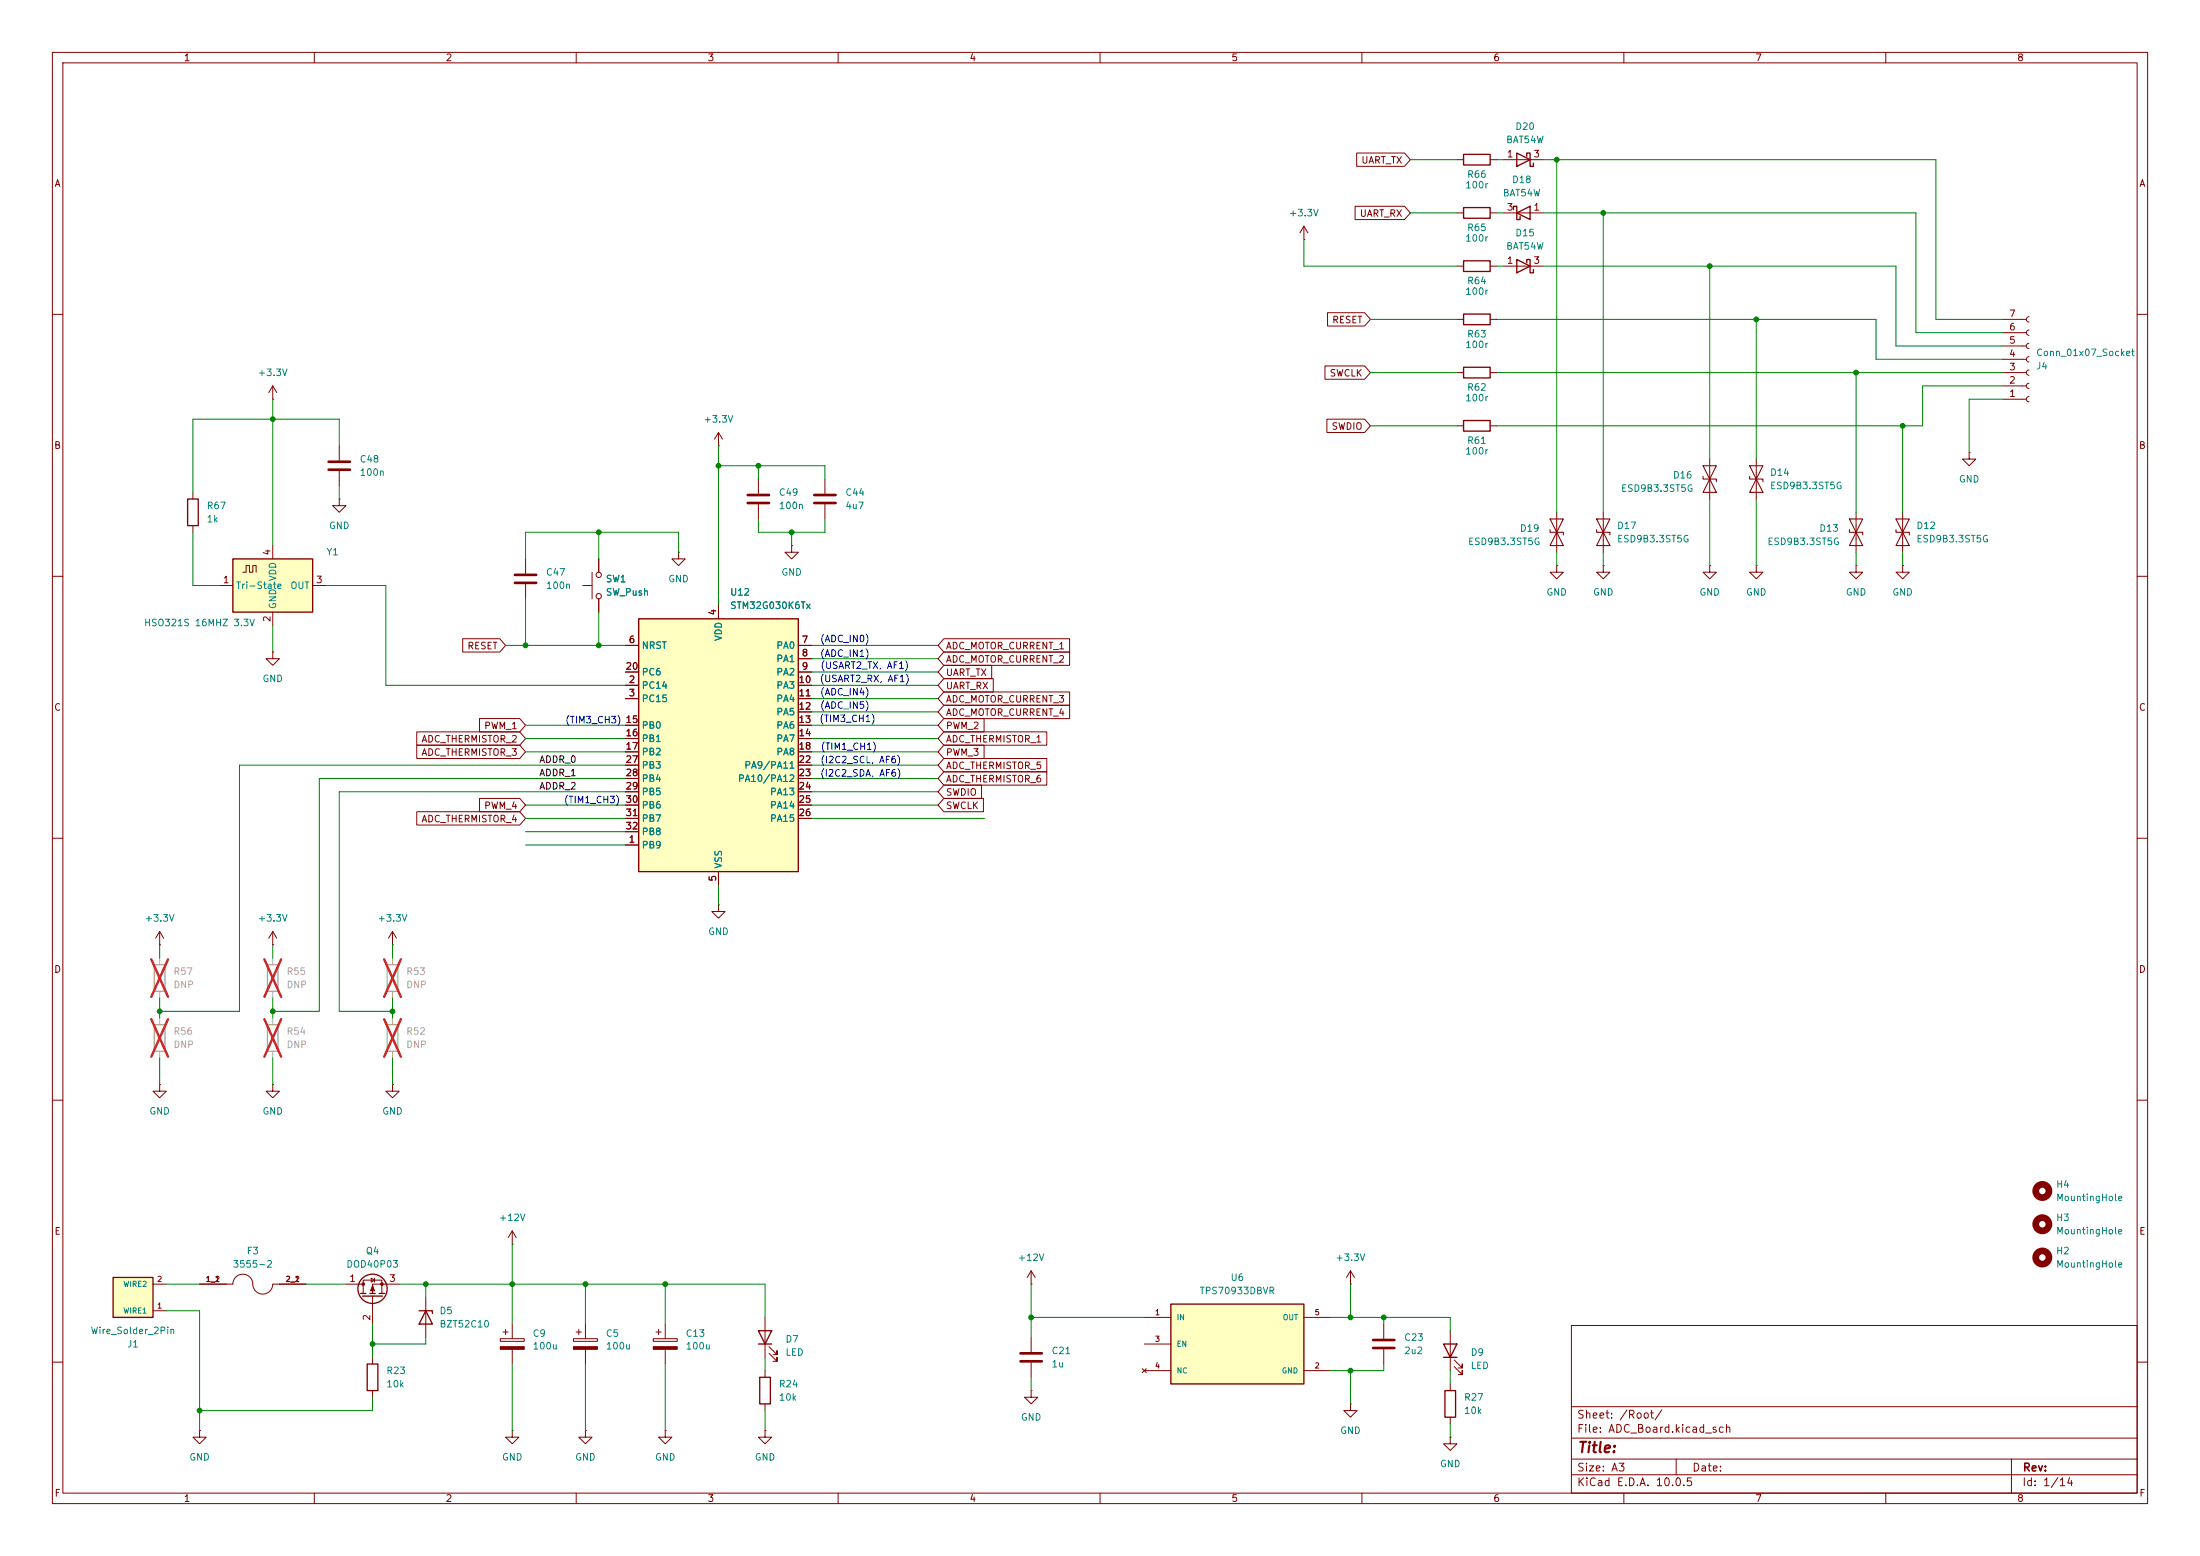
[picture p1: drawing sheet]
<svg xmlns="http://www.w3.org/2000/svg" width="420mm" height="297mm" viewBox="0 0 420 297" stroke-linecap="round" stroke-linejoin="round" font-family="sans-serif">
<g fill="none" stroke="#840000" stroke-width=".19">
<path d="M10 10h400v277h-400zM12 12h396v273h-396zM60 10v2M110 10v2M160 10v2M210 10v2M260 10v2M310 10v2M360 10v2M287 30.5h7.6M278.1 40.6h1.3M284.5 40.6h1.2"/>
<path d="M287 40.6h7.6M10 60h2M408 60h2M10 110h2M408 110h2M10 160h2M408 160h2M10 210h2M408 210h2M196.8 245.1h.1M196.8 242.6l-.7 1.2M196.8 242.6l.8 1.2"/>
<path d="M196.8 242.6v2.5M257.8 245.1h.1M257.8 242.6l-.8 1.2M257.8 242.6l.8 1.2M257.8 242.6v2.5M264.2 252.7v2.8M264.2 257.6v2.7M276.9 254v7.6M277.6 259.6l1.5 1.5v-.8v.8h-.7M300 253h108v32h-108zM10 260h2M196.8 265.4v1.3h-1.2l1.2 1.3 1.3-1.3h-1.3"/>
<path d="M196.8 265.4h.1M277.6 260.9l1.5 1.5v-.8v.8h-.7M300 278.5h108M300 274.5h108M300 268.5h108M320 278.5v3M384 278.5v6.5M408 260h2M60 285v2M110 285v2M160 285v2M210 285v2"/>
<path d="M260 285v2M300 281.5h108M310 285v2M360 285v2"/>
</g>
<path d="M29.5 184.2h2v5h-2z" fill="none" stroke="#a1a1a1" stroke-width=".25"/>
<path d="M30.5 182.9v1.3M30.5 189.2v1.3" fill="none" stroke="#a1a1a1" stroke-width=".19"/>
<path d="M28.9 183.1l3.2 7.2M32.1 183.1l-3.2 7.2" fill="none" stroke="#ff2626" stroke-width=".46"/>
<path d="M279.4 39.6h5.1v2.1h-5.1zM289.6 29.2l2.5 1.3-2.5 1.3zM291.5 29.8v-.6h.6v2.6h.6v-.7M288.9 40v-.6h.7v2.5h.6v-.6M289.6 40.6l2.5-1.2v2.5zM275.6 256.5h2.5l-1.2 2.6zM275.6 259.1h2.5" fill="none" stroke="#840000" stroke-width=".25"/>
<path d="M262.1 255.8h4.1M262.1 257.3h4.1" fill="none" stroke="#840000" stroke-width=".51"/>
<path d="M223.5 248.9h25.4v15.3h-25.4z" fill="#ffffc2"/>
<path d="M279.4 59.9h5.1v2.1h-5.1zM279.4 49.8h5.1v2h-5.1zM289.6 49.5l2.5 1.3-2.5 1.3zM291.5 50.2v-.7h.6v2.6h.6v-.7M279.4 70.1h5.1v2h-5.1zM279.4 80.3h5.1v2h-5.1zM144.8 254h2.5l-1.3 2.5zM144.8 256.5h2.5M223.5 248.9h25.4v15.3h-25.4zM145 262.9h2.1v5.1h-2.1zM275.8 265.4h2.1v5.1h-2.1z" fill="none" stroke="#840000" stroke-width=".25"/>
<g fill="none" stroke="#840000" stroke-width=".19">
<path d="M248.9 45.7h.1M248.9 43.2l-.7 1.3M248.9 43.2l.8 1.3M248.9 43.2v2.5M278.1 50.8h1.3M284.5 50.8h1.2M287 50.8h7.6M278.1 61h1.3M278.1 71.1h1.3M284.5 61h1.2M284.5 71.1h1.2M382.3 61h4.5"/>
<path d="M382.3 71.1h4.5M382.3 76.2h4.5M382.3 73.7h4.5M382.3 68.6h4.5M382.3 66h4.5M382.3 63.5h4.5M387.3 75.7l-.3 .1-.2 .4 .2 .4 .3 .1M387.3 73.2l-.3 .1-.2 .4 .2 .3 .3 .2M387.3 70.6l-.3 .2-.2 .3 .2 .4 .3 .1M387.3 68.1l-.3 .1-.2 .4 .2 .3 .3 .2M387.3 65.5l-.3 .2-.2 .3 .2 .4 .3 .1M387.3 63l-.3 .1-.2 .4 .2 .4 .3 .1"/>
<path d="M387.3 60.5l-.3 .1-.2 .4 .2 .3 .3 .2M278.1 81.3h1.3M284.5 81.3h1.2M297.2 97.8v7.6M306.1 97.8v7.6M326.4 87.6v7.7M335.3 87.6v7.7M354.3 97.8v7.6M363.2 97.8v7.6M375.9 86.4v1.2h1.3l-1.3 1.3-1.3-1.3h1.3M375.9 86.4h.1M297.2 108v1.2h1.2l-1.2 1.3-1.3-1.3h1.3"/>
<path d="M297.2 108h.1M306.1 108v1.2h1.2l-1.2 1.3-1.3-1.3h1.3M306.1 108h.1M326.4 108v1.2h1.3l-1.3 1.3-1.3-1.3h1.3M326.4 108h.1M335.3 108v1.2h1.2l-1.2 1.3-1.3-1.3h1.3M335.3 108h.1M354.3 108v1.2h1.3l-1.3 1.3-1.2-1.3h1.2M354.3 108h.1M363.2 108v1.2h1.3l-1.3 1.3-1.3-1.3h1.3M363.2 108h.1M137.2 172.7v1.3h1.2l-1.2 1.3-1.3-1.3h1.3"/>
<path d="M137.2 172.7h.1M95.5 255.5h4.6v.5h-4.6zM96 254.3h1M96.5 253.7v1.1M97.8 252.7v2.8M97.8 257.6v2.7M109.5 255.5h4.5v.5h-4.5zM110 254.3h1M110.5 253.7v1.1M111.8 252.7v2.8M111.8 257.6v2.7M124.7 255.5h4.6v.5h-4.6z"/>
<path d="M125.2 254.3h1M125.7 253.7v1.1M127 252.7v2.8M127 257.6v2.7M146 251.5v7.6M146.8 258.3l1.5 1.5v-.7v.7h-.7M146.8 257l1.5 1.6v-.8v.8h-.7M218.4 251.5h5.1M218.4 256.5h5.1M248.9 251.5h5.1M97.8 273v1.3h-1.3l1.3 1.3 1.3-1.3h-1.3M97.8 273h.1"/>
<path d="M127 273v1.3h1.3l-1.3 1.3-1.3-1.3h1.3M127 273h.1M146 273v1.3h-1.2l1.2 1.3 1.3-1.3h-1.3M146 273h.1M146 261.6v1.3M146 268v1.2M218.1 261.2l.7 .8M218.4 261.6h5.1M218.8 261.2l-.7 .8M248.9 261.6h5.1M257.8 268v1.2h-1.3l1.3 1.3 1.3-1.3h-1.3M257.8 268h.1"/>
<path d="M276.9 274.3v1.3h-1.3l1.3 1.3 1.2-1.3h-1.2M276.9 274.3h.1M276.9 264.2v1.2M276.9 270.5v1.3"/>
</g>
<g fill="none" stroke="#840000" stroke-width="1.3">
<circle cx="389.9" cy="233.7" r="1.27"/>
<circle cx="389.9" cy="227.3" r="1.27"/>
<circle cx="389.9" cy="240" r="1.27"/>
</g>
<g fill="none" stroke="#840000" stroke-width=".2">
<path d="M295.9 99.1h2.5l-1.2 2.5zM304.8 99.1h2.5l-1.2 2.5zM325.1 88.9h2.6l-1.3 2.5zM325.1 90.9v.5h2.6v.5M326.4 91.4l1.3 2.6h-2.6zM334 88.9h2.5l-1.2 2.5zM334 90.9v.5h2.5v.5M335.3 91.4l1.2 2.6h-2.5zM353.1 99.1h2.5l-1.3 2.5zM361.9 99.1h2.6l-1.3 2.5zM295.9 101.1v.5h2.5v.5M297.2 101.6l1.2 2.5h-2.5z"/>
<path d="M304.8 101.1v.5h2.5v.5M306.1 101.6l1.2 2.5h-2.5zM353.1 101.1v.5h2.5v.5M354.3 101.6l1.3 2.5h-2.5zM361.9 101.1v.5h2.6v.5M363.2 101.6l1.3 2.5h-2.6z"/>
</g>
<g fill="#840000" stroke="#840000" stroke-width=".19">
<path d="M124.7 257h4.6v.6h-4.6z"/>
<path d="M95.5 257h4.6v.6h-4.6z"/>
<path d="M109.5 257h4.5v.6h-4.5z"/>
</g>
<path d="M121.9 118.1h30.5v48.3h-30.5z" fill="#ffffc2"/>
<path d="M121.9 118.1h30.5v48.3h-30.5zM80 250.2h2.5v.5M81.3 250.2l1.2 2.5h-2.5z" fill="none" stroke="#840000" stroke-width=".25"/>
<g fill="none" stroke="#840000" stroke-width=".19">
<path d="M64.8 95.3v1.2h1.2l-1.2 1.3-1.3-1.3h1.3M64.8 95.3h.1M64.8 85.1v2.8M64.8 89.9v2.8M137.2 85.1h.1M137.2 82.6v2.5M137.2 82.6l-.8 1.2M137.2 82.6l.7 1.2M137.2 115.6v2.5M52.1 124.5v1.2h1.2l-1.2 1.3-1.3-1.3h1.3M52.1 124.5h.1M119.4 130.8h2.5"/>
<path d="M119.4 133.4h2.5M119.4 123.2h2.5M119.4 128.3h2.5M119.4 138.4h2.5M152.4 130.8h2.5M152.4 133.4h2.5M152.4 123.2h2.5M152.4 125.7h2.5M152.4 128.3h2.5M152.4 135.9h2.5M152.4 138.4h2.5M119.4 141h2.5"/>
<path d="M119.4 143.5h2.5M119.4 146.1h2.5M119.4 148.6h2.5M119.4 151.1h2.5M119.4 153.7h2.5M119.4 156.2h2.5M119.4 158.8h2.5M152.4 141h2.5M152.4 143.5h2.5M152.4 146.1h2.5M152.4 148.6h2.5M152.4 151.1h2.5"/>
<path d="M152.4 153.7h2.5M152.4 156.2h2.5M30.5 177.8l-.8 1.3M30.5 177.8l.7 1.3M30.5 177.8v2.5M52.1 177.8l-.8 1.3M52.1 177.8l.7 1.3M52.1 177.8v2.5M74.9 177.8l-.7 1.3M74.9 177.8l.8 1.3M74.9 177.8v2.5M119.4 161.3h2.5"/>
<path d="M137.2 166.4v2.5M30.5 180.3h.1M52.1 180.3h.1M74.9 180.3h.1M97.8 237.5h.1M97.8 234.9l.8 1.3M97.8 234.9l-.8 1.3M97.8 234.9v2.6M81.3 247.6v7.7M111.8 273v1.3h-1.3l1.3 1.3 1.2-1.3h-1.2M111.8 273h.1"/>
</g>
<path d="M62.7 89.7h4.1M62.7 88.1h4.1" fill="none" stroke="#840000" stroke-width=".51"/>
<path d="M44.4 106.7h15.3v10.1h-15.3z" fill="#ffffc2"/>
<g fill="none" stroke="#840000" stroke-width=".25">
<path d="M279.4 29.5h5.1v2h-5.1zM35.8 95.3h2v5h-2zM44.4 106.7h15.3v10.1h-15.3zM68.8 246.9h1M69.2 247.4h3.8M70.6 246.9h1M72.4 246.9h1M70.1 260.3h2v5.1h-2z"/>
<circle cx="71.1" cy="246" r="2.79"/>
</g>
<g fill="none" stroke="#840000" stroke-width=".19">
<path d="M278.1 30.5h1.3M284.5 30.5h1.2M52.1 76.2h.1M52.1 73.7v2.5M52.1 73.7l-.8 1.2M52.1 73.7l.7 1.2M36.8 94v1.3M144.8 91.4v2.8M144.8 96.3v2.8M157.5 91.4v2.8M157.5 96.3v2.8M36.8 100.3v1.3"/>
<path d="M41.9 111.8h2.5M46.4 109.2h.6v-1.2h.6v1.2h.7v-1.2h.6v1.2M52.1 104.1v2.6M52.1 116.8v2.6M59.7 111.8h2.5M100.3 106.7v2.8M100.3 111.5v2.8M38.1 245.1h6.3a1.93 1.93 0 0 1 2.1-1.9 1.93 1.93 0 0 1 1.8 2.2 1.9 1.9 0 0 0 2 1.6 1.9 1.9 0 0 0 1.8-1.9h6.3M66 245.1h3.3M69.3 246.9v-2.6h3.6v2.6M70.9 244l.6 .3-.6 .4zM71.1 247.4v5.3"/>
<path d="M71.1 259.1v1.2M71.5 244v.7M76.2 245.1h-5.1v1.8M196.8 255.3v2.8M71.1 265.4v1.3M196.8 260.1v2.8"/>
</g>
<path d="M142.7 94.5h4.1M142.7 96h4.1M155.4 94.5h4.1M155.4 96h4.1M98.3 111.3h4.1M98.3 109.7h4.1M194.8 258.3h4.1M194.8 259.8h4.1" fill="none" stroke="#840000" stroke-width=".51"/>
<g fill="#840000" stroke="#840000" stroke-width=".19">
<path d="M71.1 245.4l.4 1h-.8z"/>
<circle cx="69.3" cy="245.1" r=".25"/>
<circle cx="72.9" cy="245.1" r=".25"/>
</g>
<path d="M21.6 243.8h7.6v7.7h-7.6z" fill="#ffffc2"/>
<path d="M21.6 243.8h7.6v7.7h-7.6z" fill="none" stroke="#840000" stroke-width=".25"/>
<g fill="none" stroke="#840000" stroke-width=".19">
<path d="M258.7 39.4h9.4l1.1 1.2-1.1 1.3h-9.4zM259 29.2h9.1l1.1 1.3-1.1 1.3h-9.1zM253.4 59.7h7.1l1.1 1.3-1.1 1.2h-7.1zM252.9 69.8h7.6l1.1 1.3-1.1 1.3h-7.6zM253.3 80h7.2l1.1 1.3-1.1 1.3h-7.2zM111.3 111.8h1.7M113 109.2v5.1M114.3 106.7v2.5M114.3 114.3v2.5M129.5 105.4v1.3h1.3l-1.3 1.3-1.2-1.3h1.2M129.5 105.4h.1M137.2 115.6v2.5"/>
<path d="M151.1 104.1v1.3h1.3l-1.3 1.3-1.2-1.3h1.2M151.1 104.1h.1M79.6 139.7h19.6l1.1 1.3-1.1 1.2h-19.6zM88.3 121.9h7.1l1.1 1.3-1.1 1.3h-7.1zM91.5 137.2h7.7l1.1 1.2-1.1 1.3h-7.7zM119.4 130.8h2.5M119.4 133.4h2.5M119.4 123.2h2.5M119.4 128.3h2.5M119.4 138.4h2.5M152.4 130.8h2.5M152.4 133.4h2.5"/>
<path d="M152.4 123.2h2.5M152.4 125.7h2.5M152.4 128.3h2.5M152.4 135.9h2.5M152.4 138.4h2.5M180.2 132.1h24v2.5h-24l-1.1-1.2zM180.2 124.5h24v2.5h-24l-1.1-1.3zM180.2 121.9h24v2.6h-24l-1.1-1.3zM180.2 134.6h24v2.6h-24l-1.1-1.3zM180.2 137.2h7.7v2.5h-7.7l-1.1-1.3zM180.2 139.7h19.6v2.5h-19.6l-1.1-1.2zM180.2 127h9.1v2.5h-9.1l-1.1-1.2z"/>
<path d="M180.2 129.5h9.4v2.6h-9.4l-1.1-1.3zM79.6 154.9h19.6l1.1 1.3-1.1 1.3h-19.6zM79.6 142.2h19.6l1.1 1.3-1.1 1.3h-19.6zM91.5 152.4h7.7l1.1 1.3-1.1 1.2h-7.7zM119.4 141h2.5M119.4 143.5h2.5M119.4 146.1h2.5M119.4 148.6h2.5M119.4 151.1h2.5M119.4 153.7h2.5M119.4 156.2h2.5M119.4 158.8h2.5"/>
<path d="M152.4 141h2.5M152.4 143.5h2.5M152.4 146.1h2.5M152.4 148.6h2.5M152.4 151.1h2.5M152.4 153.7h2.5M152.4 156.2h2.5M180.2 149.9h7.2v2.5h-7.2l-1.1-1.3zM180.2 147.3h19.6v2.6h-19.6l-1.1-1.3zM180.2 144.8h19.6v2.5h-19.6l-1.1-1.2zM180.2 142.2h7.7v2.6h-7.7l-1.1-1.3zM180.2 152.4h7.5v2.5h-7.5l-1.1-1.2z"/>
<path d="M119.4 161.3h2.5M137.2 166.4v2.5M30.5 207v1.3h1.2l-1.2 1.3-1.3-1.3h1.3M30.5 207h.1M52.1 207v1.3h1.2l-1.2 1.3-1.3-1.3h1.3M52.1 207h.1M74.9 207v1.3h1.3l-1.3 1.3-1.2-1.3h1.2M74.9 207h.1M29.2 250.2h2.5M29.2 245.1h2.5M38.1 273v1.3h-1.3l1.3 1.3 1.3-1.3h-1.3M38.1 273h.1"/>
<circle cx="114.3" cy="109.7" r=".51"/>
<circle cx="114.3" cy="113.8" r=".51"/>
</g>
<path d="M29.5 195.6h2v5.1h-2zM51.1 195.6h2v5.1h-2zM51.1 184.2h2v5h-2zM73.9 195.6h2v5.1h-2zM73.9 184.2h2v5h-2z" fill="none" stroke="#a1a1a1" stroke-width=".25"/>
<path d="M30.5 194.3v1.3M52.1 182.9v1.3M52.1 189.2v1.3M52.1 194.3v1.3M74.9 182.9v1.3M74.9 189.2v1.3M74.9 194.3v1.3M30.5 200.7v1.2M52.1 200.7v1.2M74.9 200.7v1.2" fill="none" stroke="#a1a1a1" stroke-width=".19"/>
<path d="M28.9 194.5l3.2 7.2M32.1 194.5l-3.2 7.2M50.5 194.5l3.2 7.2M50.5 183.1l3.2 7.2M53.7 194.5l-3.2 7.2M53.7 183.1l-3.2 7.2M73.3 194.5l3.2 7.2M73.3 183.1l3.2 7.2M76.5 194.5l-3.2 7.2M76.5 183.1l-3.2 7.2" fill="none" stroke="#ff2626" stroke-width=".46"/>
<g fill="none" stroke="#008400" stroke-width=".19">
<path d="M269.2 30.5h8.9M285.7 30.5h1.3M294.6 30.5h75v30.5h12.7M297.2 30.5v67.3M248.9 45.7v5.1h29.2M269.2 40.6h8.9M285.7 50.8h1.3M285.7 40.6h1.3M294.6 50.8h67.3v15.2h20.4M294.6 40.6h71.2v22.9h16.5M306.1 40.6v57.2M326.4 50.8v36.8"/>
<path d="M52.1 76.2v27.9M261.6 61h16.5M261.6 71.1h16.5M285.7 61h72.4v7.6h24.2M285.7 71.1h96.6M335.3 61v26.6M354.3 71.1v26.7M382.3 73.7h-15.3v7.6h-81.3M382.3 76.2h-6.4v10.2M64.8 85.1v-5.1h-28v14M64.8 92.7v2.6M137.2 88.9h20.3v2.5"/>
<path d="M137.2 85.1v30.5M144.8 99.1v2.5h12.7v-2.5M144.8 88.9v2.5M261.6 81.3h16.5M326.4 95.3v12.7M335.3 95.3v12.7M363.2 81.3v16.5M36.8 101.6v10.2h5.1M52.1 119.4v5.1M62.2 111.8h11.5v19h45.7M100.3 114.3v8.9M114.3 101.6v5.1"/>
<path d="M114.3 116.8v6.4M129.5 105.4v-3.8h-29.2v5.1M151.1 101.6v2.5M297.2 105.4v2.6M306.1 105.4v2.6M354.3 105.4v2.6M363.2 105.4v2.6M96.5 123.2h22.9M100.3 138.4h19.1M154.9 138.4h24.2M154.9 123.2h24.2M154.9 135.9h24.2"/>
<path d="M154.9 128.3h24.2M154.9 125.7h24.2M154.9 133.4h24.2M154.9 130.8h24.2M100.3 153.7h19.1M100.3 156.2h19.1M100.3 141h19.1M100.3 143.5h19.1M100.3 158.8h19.1M119.4 146.1h-73.7v46.9h-15.2M119.4 151.1h-54.6v41.9h10.1M119.4 148.6h-58.4v44.4h-8.9"/>
<path d="M154.9 153.7h24.2M154.9 156.2h33.1M154.9 146.1h24.2M154.9 141h24.2M154.9 151.1h24.2M154.9 143.5h24.2M154.9 148.6h24.2M100.3 161.3h19.1M137.2 168.9v3.8M30.5 180.3v2.6M30.5 190.5v3.8M52.1 180.3v2.6"/>
<path d="M52.1 190.5v3.8M74.9 180.3v2.6M74.9 190.5v3.8M30.5 201.9v5.1M52.1 201.9v5.1M74.9 201.9v5.1M97.8 237.5v15.2M31.7 250.2h6.4v22.8M31.7 245.1h6.4M58.4 245.1h7.6M71.1 252.7v6.4M76.2 245.1h69.8v6.4"/>
<path d="M81.3 245.1v2.5M81.3 255.3v1.2h-10.2M111.8 245.1v7.6M127 245.1v7.6M146 259.1v2.5M196.8 245.1v10.2M196.8 251.5h21.6M254 251.5h22.9v2.5M257.8 245.1v6.4M264.2 251.5v1.2M71.1 266.7v2.5h-33M97.8 260.3v12.7"/>
<path d="M111.8 260.3v12.7M127 260.3v12.7M146 269.2v3.8M196.8 262.9v2.5M257.8 261.6v6.4M264.2 260.3v1.3h-10.2M276.9 261.6v2.6M276.9 271.8v2.5"/>
</g>
<g fill="#008400" stroke="#008400" stroke-width=".19">
<circle cx="297.2" cy="30.5" r=".46"/>
<circle cx="137.2" cy="88.9" r=".46"/>
<circle cx="144.8" cy="88.9" r=".46"/>
<circle cx="114.3" cy="123.2" r=".46"/>
<circle cx="151.1" cy="101.6" r=".46"/>
<circle cx="30.5" cy="193" r=".46"/>
<circle cx="52.1" cy="193" r=".46"/>
<circle cx="74.9" cy="193" r=".46"/>
<circle cx="38.1" cy="269.2" r=".46"/>
<circle cx="100.3" cy="123.2" r=".46"/>
<circle cx="114.3" cy="101.6" r=".46"/>
<circle cx="52.1" cy="80" r=".46"/>
<circle cx="81.3" cy="245.1" r=".46"/>
<circle cx="97.8" cy="245.1" r=".46"/>
<circle cx="127" cy="245.1" r=".46"/>
<circle cx="111.8" cy="245.1" r=".46"/>
<circle cx="71.1" cy="256.5" r=".46"/>
<circle cx="326.4" cy="50.8" r=".46"/>
<circle cx="306.1" cy="40.6" r=".46"/>
<circle cx="354.3" cy="71.1" r=".46"/>
<circle cx="335.3" cy="61" r=".46"/>
<circle cx="363.2" cy="81.3" r=".46"/>
<circle cx="257.8" cy="261.6" r=".46"/>
<circle cx="257.8" cy="251.5" r=".46"/>
<circle cx="264.2" cy="251.5" r=".46"/>
<circle cx="196.8" cy="251.5" r=".46"/>
</g>
<text font-size="2" fill="#840000" x="301" y="277.8">Title:</text>
<g font-size="1.5" fill="#840000">
<text x="300.9" y="273.8">File: ADC_Board.kicad_sch</text>
<text x="300.9" y="271.1">Sheet: /Root/</text>
<text x="300.9" y="281.2">Size: A3</text>
<text x="322.9" y="281.2">Date:</text>
<text x="386" y="281.2">Rev:</text>
<text x="300.9" y="284">KiCad E.D.A. 10.0.5</text>
<text x="385.9" y="284">Id: 1/14</text>
</g>
<g font-size="1.3" fill="#840000">
<text x="35" y="12">1</text>
<text x="85" y="12">2</text>
<text x="135" y="12">3</text>
<text x="185" y="12">4</text>
<text x="235" y="12">5</text>
<text x="285" y="12">6</text>
<text x="335" y="12">7</text>
<text x="385" y="12">8</text>
<text x="10.3" y="36">A</text>
<text x="259.8" y="31.5">UART_TX</text>
<text x="287.6" y="30.3">1</text>
<text x="292.6" y="30.3">3</text>
<text x="408.3" y="36">A</text>
<text x="259.5" y="41.7">UART_RX</text>
<text x="287.6" y="40.5">3</text>
<text x="292.6" y="40.5">1</text>
<text x="287.6" y="50.7">1</text>
<text x="292.6" y="50.7">3</text>
<text x="254.2" y="62">RESET</text>
<text x="383.4" y="65.9">5</text>
<text x="383.4" y="63.4">6</text>
<text x="383.4" y="60.8">7</text>
<text x="383.4" y="71">3</text>
<text x="383.4" y="68.4">4</text>
<text x="253.7" y="72.2">SWCLK</text>
<text x="383.4" y="76.1">1</text>
<text x="383.4" y="73.5">2</text>
<text x="254.1" y="82.3">SWDIO</text>
<text x="10.2" y="86">B</text>
<text x="408.2" y="86">B</text>
<text x="51.9" y="106.1" transform="rotate(-90 51.9 106.1)">4</text>
<text x="42.4" y="111.6">1</text>
<text x="60.2" y="111.6">3</text>
<text x="51.9" y="118.8" transform="rotate(-90 51.9 118.8)">2</text>
<text x="137" y="117.6" transform="rotate(-90 137 117.6)">4</text>
<text x="89.1" y="124.2">RESET</text>
<text x="119.9" y="123.1">6</text>
<text x="152.9" y="123.1">7</text>
<text x="152.9" y="125.6">8</text>
<text x="180.5" y="124.2">ADC_MOTOR_CURRENT_1</text>
<text x="119.3" y="128.1">20</text>
<text x="119.9" y="130.7">2</text>
<text x="152.3" y="130.7">10</text>
<text x="152.9" y="128.1">9</text>
<text x="180.5" y="126.8">ADC_MOTOR_CURRENT_2</text>
<text x="180.5" y="129.3">UART_TX</text>
<text x="180.5" y="131.9">UART_RX</text>
<text x="10.2" y="136">C</text>
<text x="119.9" y="133.2">3</text>
<text x="152.3" y="133.2">11</text>
<text x="152.3" y="135.8">12</text>
<text x="180.5" y="134.4">ADC_MOTOR_CURRENT_3</text>
<text x="180.5" y="136.9">ADC_MOTOR_CURRENT_4</text>
<text x="408.2" y="136">C</text>
<text x="80.3" y="142">ADC_THERMISTOR_2</text>
<text x="92.3" y="139.5">PWM_1</text>
<text x="119.3" y="140.8">16</text>
<text x="119.3" y="143.4">17</text>
<text x="119.3" y="138.3">15</text>
<text x="152.3" y="138.3">13</text>
<text x="152.3" y="140.8">14</text>
<text x="152.3" y="143.4">18</text>
<text x="180.5" y="139.5">PWM_2</text>
<text x="180.5" y="142">ADC_THERMISTOR_1</text>
<text x="80.3" y="144.6">ADC_THERMISTOR_3</text>
<text x="119.3" y="145.9">27</text>
<text x="119.3" y="148.5">28</text>
<text x="152.3" y="145.9">22</text>
<text x="152.3" y="148.5">23</text>
<text x="180.5" y="149.6">ADC_THERMISTOR_6</text>
<text x="180.5" y="147.1">ADC_THERMISTOR_5</text>
<text x="180.5" y="144.6">PWM_3</text>
<text x="92.3" y="154.7">PWM_4</text>
<text x="119.3" y="151">29</text>
<text x="119.3" y="153.5">30</text>
<text x="152.3" y="151">24</text>
<text x="152.3" y="153.5">25</text>
<text x="180.5" y="152.2">SWDIO</text>
<text x="180.5" y="154.7">SWCLK</text>
<text x="80.3" y="157.3">ADC_THERMISTOR_4</text>
<text x="119.3" y="156.1">31</text>
<text x="119.3" y="158.6">32</text>
<text x="119.9" y="161.2">1</text>
<text x="152.3" y="156.1">26</text>
<text x="137" y="168.4" transform="rotate(-90 137 168.4)">5</text>
<text x="10.2" y="186">D</text>
<text x="408.2" y="186">D</text>
<text x="10.3" y="236">E</text>
<text x="408.3" y="236">E</text>
<text x="66.6" y="245">1</text>
<text x="74.2" y="245">3</text>
<text x="71" y="252.2" transform="rotate(-90 71 252.2)">2</text>
<text x="10.3" y="286">F</text>
<text x="35" y="287">1</text>
<text x="85" y="287">2</text>
<text x="135" y="287">3</text>
<text x="185" y="287">4</text>
<text x="235" y="287">5</text>
<text x="285" y="287">6</text>
<text x="335" y="287">7</text>
<text x="385" y="287">8</text>
<text x="408.3" y="286">F</text>
</g>
<g font-size="1.3" fill="#008484">
<text x="287.4" y="27.6">BAT54W</text>
<text x="289.2" y="25.1">D20</text>
<text x="280" y="34.2">R66</text>
<text x="288.5" y="35.3">D18</text>
<text x="246" y="41.6">+3.3V</text>
<text x="279.6" y="36.3">100r</text>
<text x="286.8" y="37.8">BAT54W</text>
<text x="279.6" y="46.4">100r</text>
<text x="280" y="44.4">R65</text>
<text x="287.4" y="48">BAT54W</text>
<text x="289.2" y="45.4">D15</text>
<text x="279.6" y="56.6">100r</text>
<text x="280" y="54.6">R64</text>
<text x="280" y="64.7">R63</text>
<text x="279.6" y="66.7">100r</text>
<text x="388.6" y="70.8">J4</text>
<text x="388.6" y="68.3">Conn_01x07_Socket</text>
<text x="49.1" y="72.1">+3.3V</text>
<text x="279.6" y="76.9">100r</text>
<text x="280" y="74.9">R62</text>
<text x="134.2" y="81">+3.3V</text>
<text x="68.6" y="88.6">C48</text>
<text x="279.6" y="87.1">100r</text>
<text x="280" y="85">R61</text>
<text x="68.6" y="91.1">100n</text>
<text x="148.6" y="94.9">C49</text>
<text x="161.3" y="94.9">C44</text>
<text x="309.4" y="94.2">ESD9B3.3ST5G</text>
<text x="319.3" y="91.6">D16</text>
<text x="337.8" y="91.1">D14</text>
<text x="337.8" y="93.7">ESD9B3.3ST5G</text>
<text x="373.9" y="92.4">GND</text>
<text x="39.4" y="97.5">R67</text>
<text x="39.4" y="100">1k</text>
<text x="62.7" y="101.3">GND</text>
<text x="148.6" y="97.5">100n</text>
<text x="161.3" y="97.5">4u7</text>
<text x="290.1" y="101.8">D19</text>
<text x="308.6" y="101.3">D17</text>
<text x="347.2" y="101.8">D13</text>
<text x="365.7" y="101.3">D12</text>
<text x="62.2" y="106.3">Y1</text>
<text x="280.1" y="104.3">ESD9B3.3ST5G</text>
<text x="308.6" y="103.8">ESD9B3.3ST5G</text>
<text x="337.3" y="104.3">ESD9B3.3ST5G</text>
<text x="365.7" y="103.8">ESD9B3.3ST5G</text>
<text x="44.9" y="112.7">Tri-State</text>
<text x="53" y="111" transform="rotate(-90 53 111)">VDD</text>
<text x="55.3" y="112.7">OUT</text>
<text x="104.1" y="110.2">C47</text>
<text x="104.1" y="112.7">100n</text>
<text x="115.6" y="111.5">SW1</text>
<text x="115.6" y="114">SW_Push</text>
<text x="127.5" y="111.5">GND</text>
<text x="139.3" y="114">U12</text>
<text x="149.1" y="110.2">GND</text>
<text x="295.1" y="114">GND</text>
<text x="304" y="114">GND</text>
<text x="324.3" y="114">GND</text>
<text x="333.2" y="114">GND</text>
<text x="352.3" y="114">GND</text>
<text x="361.2" y="114">GND</text>
<text x="27.4" y="119.8">HSO321S 16MHZ 3.3V</text>
<text x="53" y="116.4" transform="rotate(-90 53 116.4)">GND</text>
<text x="139.3" y="116.5">STM32G030K6Tx</text>
<text x="122.4" y="124.2">NRST</text>
<text x="138.1" y="122.5" transform="rotate(-90 138.1 122.5)">VDD</text>
<text x="148.1" y="124.2">PA0</text>
<text x="50" y="130.5">GND</text>
<text x="122.4" y="131.8">PC14</text>
<text x="122.4" y="129.2">PC6</text>
<text x="148.1" y="126.7">PA1</text>
<text x="148.1" y="129.2">PA2</text>
<text x="148.1" y="131.8">PA3</text>
<text x="122.4" y="134.3">PC15</text>
<text x="148.1" y="134.3">PA4</text>
<text x="148.1" y="136.9">PA5</text>
<text x="122.4" y="139.4">PB0</text>
<text x="122.4" y="141.9">PB1</text>
<text x="148.1" y="139.4">PA6</text>
<text x="148.1" y="141.9">PA7</text>
<text x="122.4" y="144.5">PB2</text>
<text x="122.4" y="147">PB3</text>
<text x="122.4" y="149.6">PB4</text>
<text x="140.8" y="149.6">PA10/PA12</text>
<text x="142" y="147">PA9/PA11</text>
<text x="148.1" y="144.5">PA8</text>
<text x="122.4" y="152.1">PB5</text>
<text x="122.4" y="154.6">PB6</text>
<text x="146.9" y="152.1">PA13</text>
<text x="146.9" y="154.6">PA14</text>
<text x="122.4" y="157.2">PB7</text>
<text x="122.4" y="159.7">PB8</text>
<text x="146.9" y="157.2">PA15</text>
<text x="122.4" y="162.3">PB9</text>
<text x="138.1" y="165.9" transform="rotate(-90 138.1 165.9)">VSS</text>
<text x="27.5" y="176.2">+3.3V</text>
<text x="49.1" y="176.2">+3.3V</text>
<text x="72" y="176.2">+3.3V</text>
<text x="135.1" y="178.8">GND</text>
<text x="28.4" y="213.1">GND</text>
<text x="50" y="213.1">GND</text>
<text x="72.9" y="213.1">GND</text>
<text x="392.4" y="227">H4</text>
<text x="95.1" y="233.4">+12V</text>
<text x="392.4" y="233.4">H3</text>
<text x="392.4" y="229.6">MountingHole</text>
<text x="47" y="239.7">F3</text>
<text x="69.7" y="239.7">Q4</text>
<text x="392.4" y="235.9">MountingHole</text>
<text x="392.4" y="239.7">H2</text>
<text x="44.3" y="242.3">3555-2</text>
<text x="66" y="242.3">DOD40P03</text>
<text x="194.2" y="241">+12V</text>
<text x="234.8" y="244.8">U6</text>
<text x="254.8" y="241">+3.3V</text>
<text x="392.4" y="242.3">MountingHole</text>
<text x="83.8" y="251.2">D5</text>
<text x="228.9" y="247.3">TPS70933DBVR</text>
<text x="17.2" y="255">Wire_Solder_2Pin</text>
<text x="24.2" y="257.5">J1</text>
<text x="83.8" y="253.7">BZT52C10</text>
<text x="101.6" y="255.5">C9</text>
<text x="101.6" y="257.9">100u</text>
<text x="115.6" y="255.5">C5</text>
<text x="115.6" y="257.9">100u</text>
<text x="130.8" y="255.5">C13</text>
<text x="130.8" y="257.9">100u</text>
<text x="149.8" y="256.6">D7</text>
<text x="268" y="256.2">C23</text>
<text x="73.6" y="262.6">R23</text>
<text x="149.8" y="259.1">LED</text>
<text x="200.6" y="258.8">C21</text>
<text x="200.6" y="261.3">1u</text>
<text x="268" y="258.8">2u2</text>
<text x="280.7" y="259.1">D9</text>
<text x="280.7" y="261.6">LED</text>
<text x="73.6" y="265.1">10k</text>
<text x="148.6" y="265.1">R24</text>
<text x="148.6" y="267.7">10k</text>
<text x="279.4" y="267.7">R27</text>
<text x="194.8" y="271.5">GND</text>
<text x="255.7" y="274">GND</text>
<text x="279.4" y="270.2">10k</text>
<text x="36" y="279.1">GND</text>
<text x="95.7" y="279.1">GND</text>
<text x="109.7" y="279.1">GND</text>
<text x="124.9" y="279.1">GND</text>
<text x="144" y="279.1">GND</text>
<text x="274.8" y="280.4">GND</text>
</g>
<g font-size="1.3" fill="#0000c2">
<text x="156.4" y="122.9">(ADC_IN0)</text>
<text x="156.4" y="125.7">(ADC_IN1)</text>
<text x="156.4" y="130.5">(USART2_RX, AF1)</text>
<text x="156.5" y="128">(USART2_TX, AF1)</text>
<text x="156.4" y="135.6">(ADC_IN5)</text>
<text x="156.4" y="133">(ADC_IN4)</text>
<text x="107.8" y="138.4">(TIM3_CH3) 15</text>
<text x="156.3" y="138.1">(TIM3_CH1)</text>
<text x="156.6" y="143.5">(TIM1_CH1)</text>
<text x="156.5" y="148.5">(I2C2_SDA, AF6)</text>
<text x="156.5" y="146">(I2C2_SCL, AF6)</text>
<text x="107.6" y="153.6">(TIM1_CH3) 30</text>
</g>
<g font-size="1.3">
<text x="102.8" y="145.9">ADDR_0</text>
<text x="102.8" y="148.5">ADDR_1</text>
<text x="102.8" y="151">ADDR_2</text>
</g>
<g font-size="1.3" fill="#a1a1a1">
<text x="33" y="186.4">R57</text>
<text x="33" y="188.9">DNP</text>
<text x="54.6" y="186.4">R55</text>
<text x="54.6" y="188.9">DNP</text>
<text x="77.5" y="186.4">R53</text>
<text x="77.5" y="188.9">DNP</text>
<text x="33" y="197.8">R56</text>
<text x="54.6" y="197.8">R54</text>
<text x="77.5" y="197.8">R52</text>
<text x="33" y="200.4">DNP</text>
<text x="54.6" y="200.4">DNP</text>
<text x="77.5" y="200.4">DNP</text>
</g>
<g font-size="1" fill="#008484">
<text x="23.4" y="245.9">WIRE2</text>
<text x="23.4" y="251">WIRE1</text>
<text x="224.5" y="252.2">IN</text>
<text x="224.5" y="257.3">EN</text>
<text x="244.8" y="252.2">OUT</text>
<text x="224.5" y="262.4">NC</text>
<text x="244.6" y="262.4">GND</text>
</g>
<g font-size="1" fill="#840000">
<text x="29.9" y="244.9">2</text>
<text x="39.2" y="244.9">1_1</text>
<text x="40.9" y="244.9">2</text>
<text x="54.4" y="244.9">2_1</text>
<text x="56.2" y="244.9">2</text>
<text x="29.9" y="250">1</text>
<text x="220.4" y="251.3">1</text>
<text x="250.9" y="251.3">5</text>
<text x="220.4" y="256.4">3</text>
<text x="220.4" y="261.4">4</text>
<text x="250.9" y="261.4">2</text>
</g>
</svg>
